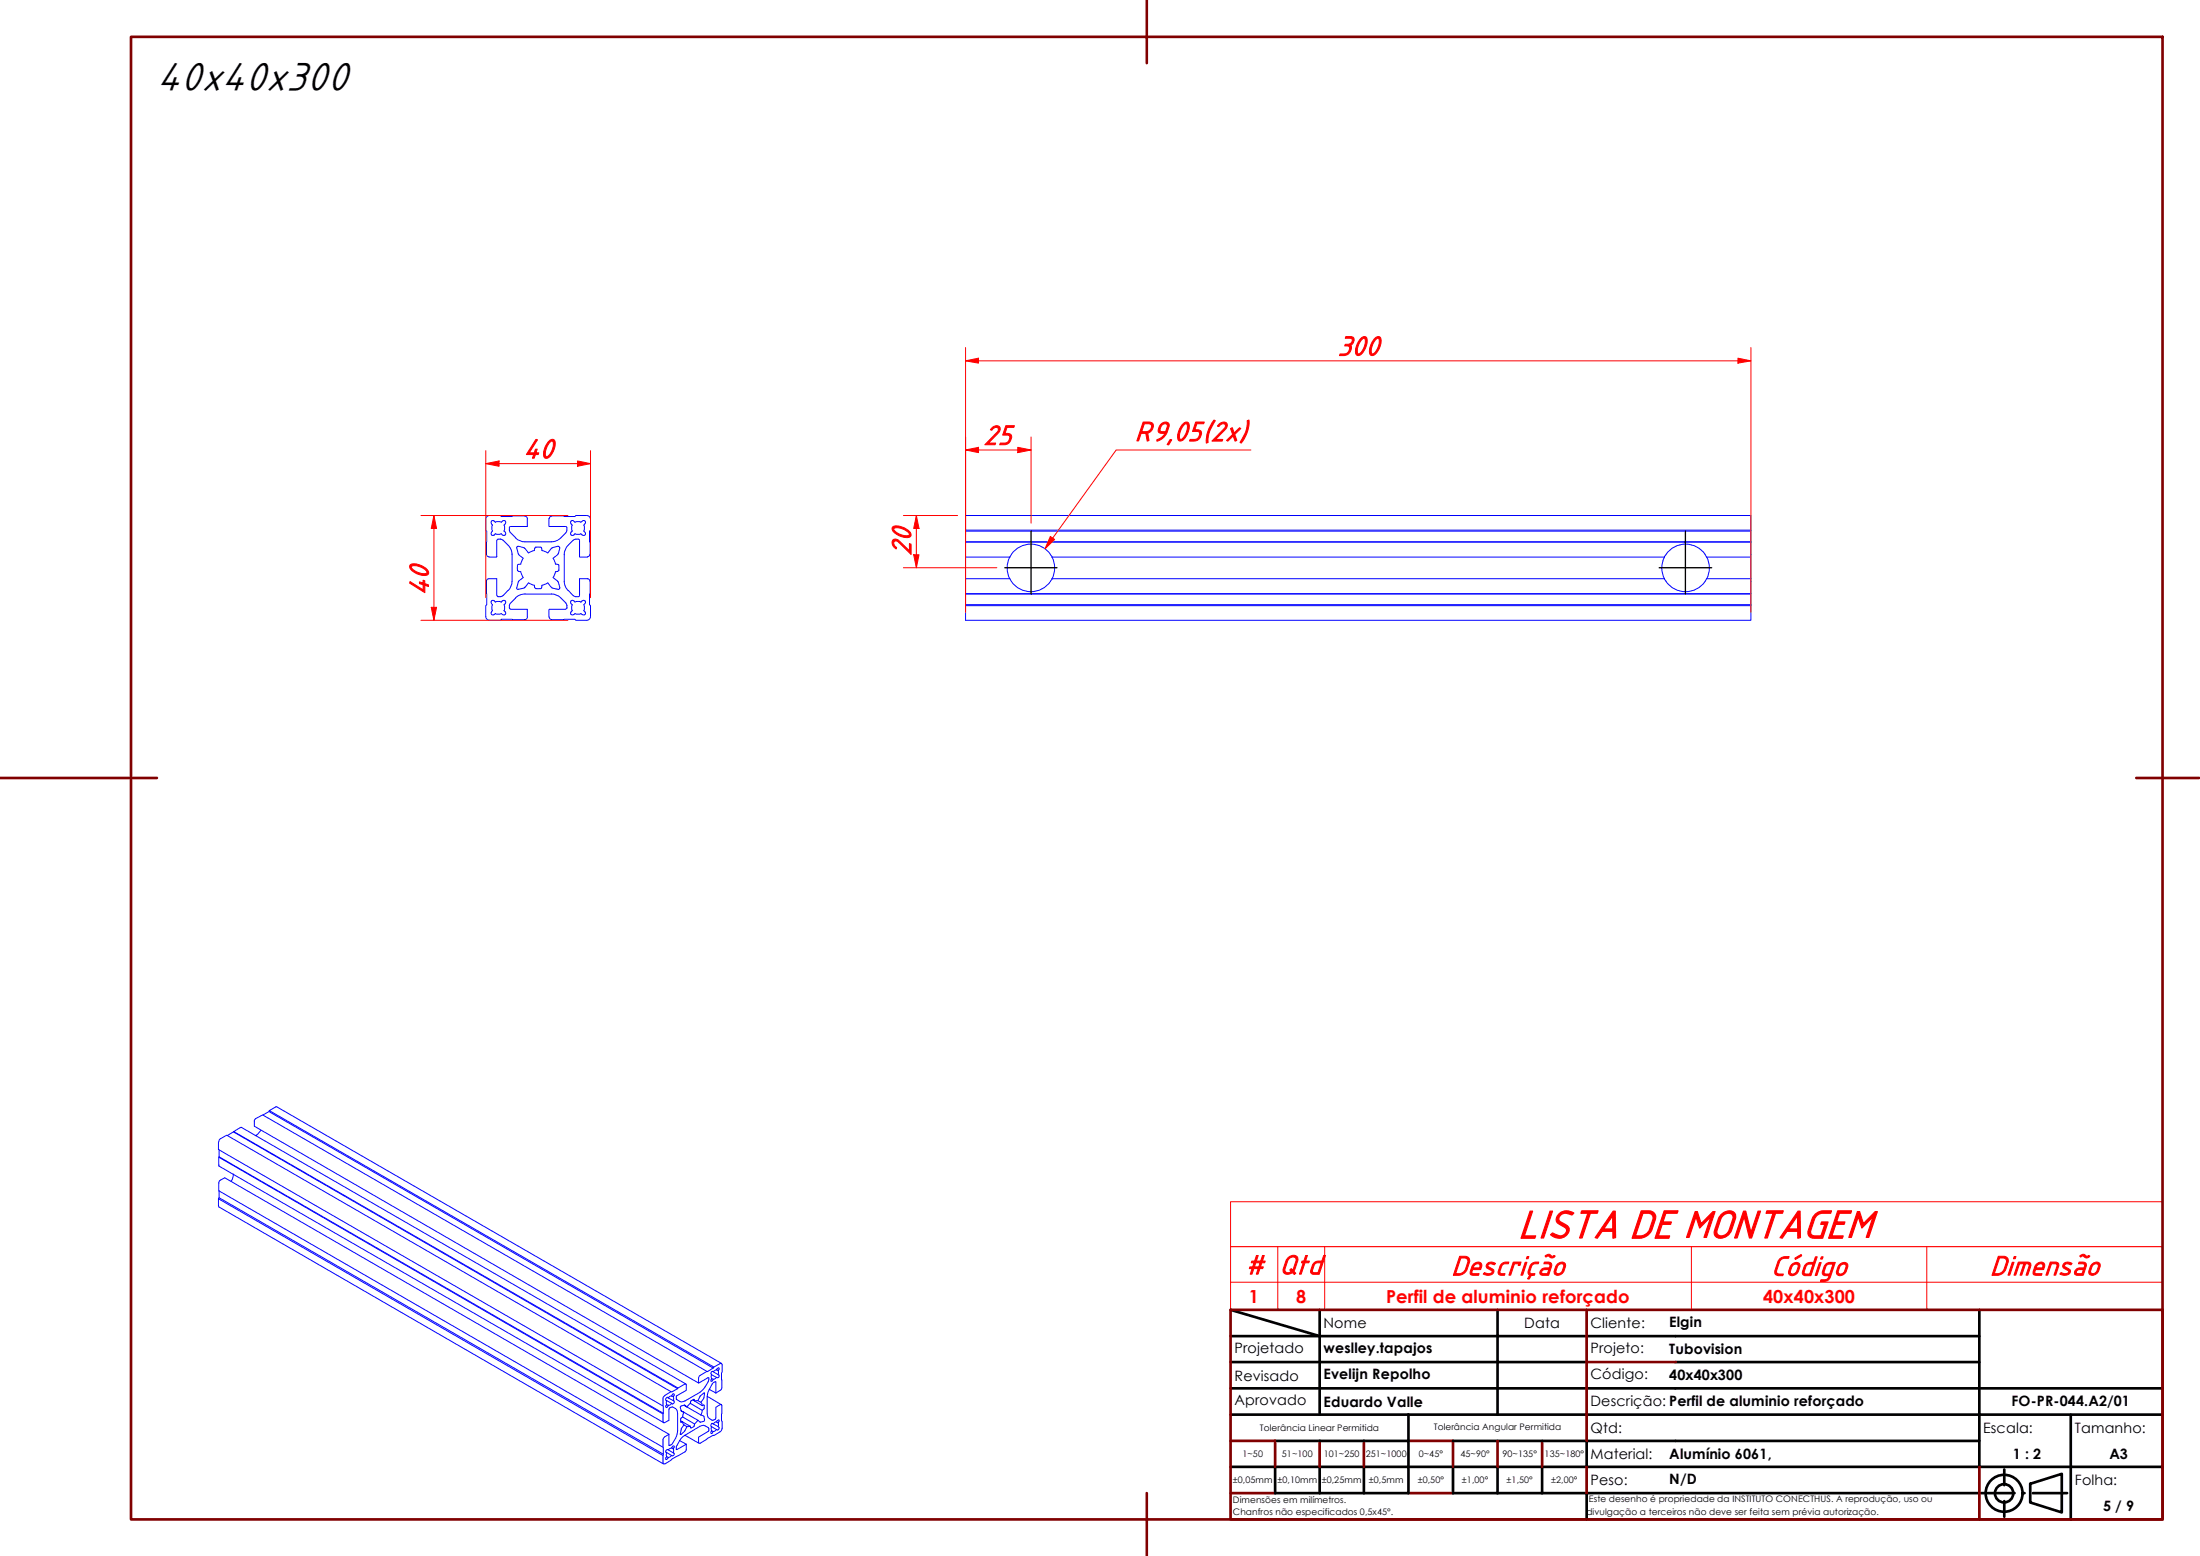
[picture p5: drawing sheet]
<svg xmlns="http://www.w3.org/2000/svg" width="420mm" height="297mm" viewBox="0 0 420 297" stroke-linecap="round" stroke-linejoin="round" font-family="sans-serif">
<!-- layer: Visible ABNT -->
<g fill="none" stroke="#00f" stroke-width=".19">
<path d="M92.8 99.2v2l.2 .2-.1 4.4M93.5 98.4a.73 .73 0 0 0-.7 .7M93.5 98.4h2.1l.2 .2 4.4-.1M93.9 100l.1 .3M94.4 99.5l.2 .2M94.4 99.5a.35 .35 0 0 0-.5 0 .35 .35 0 0 0 0 .5M94.6 99.7l.6-.1 .5 .1M95.9 99.5l-.1 .2M96 99.5a.35 .35 0 0 1 .5 0 .35 .35 0 0 1 0 .5M96.5 100l-.2 .3M100.2 98.5l.3 .1 .2 .4M100.7 99v1.5"/>
<path d="M104.8 99v1.4M105.4 98.5l-.4 .3-.1 .2M109.6 99.5a.35 .35 0 0 0-.5 0 .35 .35 0 0 0 0 .5l.2 .3M109.6 99.5l.2 .2 .6-.1 .6 .1M111.2 99.5l-.3 .2M111.2 99.5a.35 .35 0 0 1 .5 0 .35 .35 0 0 1 0 .5M111.7 100l-.2 .3M112 98.4h-2l-.2 .2-4.5-.1M112 98.4a.73 .73 0 0 1 .8 .7M112.8 99.2v2l-.2 .2 .1 4.4M92.8 117.7a.73 .73 0 0 0 .7 .7M92.9 111l.1 4.4-.2 .2v2.1"/>
<path d="M92.9 105.8l.2 .4 .3 .1M92.9 111l.2-.5h.3h1.5v3.2M93.4 106.3h1.4M93.9 115.2l.2 .3-.2 .5 .2 .6-.2 .2M93.9 101.6a.35 .35 0 0 0 0 .5 .35 .35 0 0 0 .5 0M93.9 116.8a.35 .35 0 0 0 0 .5 .35 .35 0 0 0 .5 0M94 101.4l-.1 .2M94.1 100.2l-.2 .6 .2 .6M94.4 114.7l.2 .2M94.4 114.7a.35 .35 0 0 0-.5 0 .35 .35 0 0 0 0 .5M94.6 101.9l.6 .1 .5-.1M94.6 117.1l.6 .2 .5-.2"/>
<path d="M94.6 114.9l.6-.1 .5 .1M94.6 101.9l-.2 .3M94.6 117.1l-.2 .2M94.9 103.2v3.1M94.9 106.3h-.1M94.9 113.7l.3 .2M95.1 113.9h.5M95.1 102.9h.5M95.2 102.9l-.3 .2M95.5 102.9l.4 .1 1.1 1.1M95.8 114.9l.2-.2a.35 .35 0 0 1 .5 0 .35 .35 0 0 1 0 .5M95.8 101.9l.1 .3"/>
<path d="M96.1 113.7l-.6 .2M96.3 100.2l.1 .6-.1 .6M96.3 101.4l.2 .2M96.5 101.6a.35 .35 0 0 1 0 .5 .35 .35 0 0 1-.5 0M96.5 116.8a.35 .35 0 0 1 0 .5 .35 .35 0 0 1-.5 0l-.2-.2M96.5 115.2l-.2 .3 .1 .5-.1 .6 .2 .2M97 112.7l-.9 1M97.1 104.1l.4 .6 .3 .8v5.5M97.3 116l.2 .3M97.3 101.2l.2 .5M97.5 115.1l-.2 .4v.6M97.5 100.5l-.2 .2v.5"/>
<path d="M97.5 100.5h3.1M97.5 101.7l1 1M97.5 116.3h3.1M97.8 111l-.3 1.1-.4 .6M98.5 102.7l.6 .5 1.1 .2M98.5 114.2l-1 .9M98.7 104.6l.3 1.2M98.8 108.8l.2 .2M98.8 108v.8M98.9 104.3l1.2 .3M99 104.3l-.3 .1v.2M99 111l-.3 1.2v.2l.3 .1"/>
<path d="M99 109.1h.4M99 105.7l.1 .2M99.1 105.9l.8 .6M99.1 111l-.1 .1M99.4 107.7h-.4l-.2 .2M99.5 109.1l.4 1.2M99.9 110.3l-.8 .6M99.9 106.6l-.4 1.1M100.1 104.6l.1 .1M100.1 112.3l-1.2 .2M100.2 112.1l-.1 .1M100.2 113.4l-.7 .1-1 .6"/>
<path d="M100.3 113.4h5.4l.8 .3 .6 .4M100.3 104.7l.6 .8M100.7 116.3h.1M100.7 116.4v1.4l-.2 .4h-4.7l-.2 .2h-2.1M100.9 111.3l-.6 .8M100.9 111.3l1.2 .4M102 111.7l.1 .5M102.1 105.1l-1.2 .5M102.1 104.6l-.1 .5M102.2 112.2l.2 .2M102.3 112.4h.9M102.3 104.5h.9l.2 .1"/>
<path d="M102.4 104.4l-.2 .2M103.4 112.2l-.2 .2M103.4 104.6l.1 .5M103.5 105.1l1.1 .5M103.5 111.7l-.1 .5M104.6 111.3l-1.1 .4M104.6 111.3l.7 .8M104.8 116.4v1.4M104.9 100.5h3.1M104.9 116.3h3.1M104.9 117.8l.1 .3 .4 .2M104.9 100.5h.1"/>
<path d="M104.9 116.3h.1M105.3 104.7l-.7 .8M105.3 112.1l.1 .1M105.3 118.3l4.5-.1 .2 .2h2M105.4 112.3l1.2 .2M105.4 104.6l-.1 .1M105.6 106.6l.5 1.1M105.7 110.3l.8 .6M106.1 109.1l-.5 1.2M106.1 107.7h.5l.1 .2M106.5 111v.1M106.5 105.9l-.8 .6"/>
<path d="M106.5 105.7v.2M106.6 109.1h-.5M106.6 104.3l.2 .1 .1 .2M106.6 104.3l-1.2 .3M106.6 111l.3 1.3M106.7 108v.8M106.7 108.8l-.1 .2M106.9 112.2l-.1 .2-.2 .1M106.9 104.6l-.3 1.2M107.1 102.7l-.6 .5-.8 .2h-5.4M107.1 114.2l1 .9M107.8 111l.1 .7 .6 1"/>
<path d="M108 100.5l.3 .2v.5M108.1 115.1l.1 .4 .1 .6M108.1 101.7l-1 1M108.3 101.2l-.2 .5M108.3 116l-.3 .3M108.5 104.1l-.5 .6-.2 .8v5.5M108.5 112.7l1 1M109 115.2l.3 .3-.1 .5 .1 .6-.3 .2M109.1 116.8a.35 .35 0 0 0 0 .5 .35 .35 0 0 0 .5 0M109.3 101.4l-.2 .2a.35 .35 0 0 0 0 .5 .35 .35 0 0 0 .5 0M109.3 100.2l-.1 .6 .1 .6M109.6 114.7a.35 .35 0 0 0-.5 0 .35 .35 0 0 0 0 .5"/>
<path d="M109.6 114.7l.2 .2 .6-.1 .6 .1M109.8 117.1l-.2 .2M109.8 117.1l.6 .2 .6-.2M110.7 113.7l-.2 .2h-.7l-.3-.2M110.7 103.1l-.3-.2-.8 .1-1.1 1.1M110.7 103.2v3.1M110.7 106.3h.1M110.7 106.3h1.5M110.9 101.9l.3 .3M110.9 117.1l.3 .2M111 101.9l-.6 .1-.6-.1-.2 .3M111.2 114.7l-.3 .2"/>
<path d="M111.2 114.7a.35 .35 0 0 1 .5 0 .35 .35 0 0 1 0 .5M111.5 100.2l.1 .6-.1 .6M111.5 101.4l.2 .2M111.7 115.2l-.2 .3 .1 .5-.1 .6 .2 .2M111.7 101.6a.35 .35 0 0 1 0 .5 .35 .35 0 0 1-.5 0M111.7 116.8a.35 .35 0 0 1 0 .5 .35 .35 0 0 1-.5 0M112.2 110.5l.4 .2v.3M112.2 110.5h-1.5v3.2M112.6 105.8l-.2 .4-.2 .1M112.7 111l-.1 4.4 .2 .2v2.1M112.8 117.7a.73 .73 0 0 1-.8 .7M184.4 106.3v12.1h150v-2.8h-150"/>
<path d="M184.4 103.4l150 .1M184.4 101.4h150v2M184.4 101.2h150v.2M184.4 115.4h150v.2M184.4 113.4h150v2M184.4 113.3l150 .1M184.4 110.5h8.4M192.8 106.3a4.5 4.5 0 0 0 0 4.2M192.8 110.5l.4 .5M192.8 106.3h-8.4v-2.8h150v2.8h-8.5M193.1 111a4.5 4.5 0 0 0 7.5 0M193.1 105.8a4.5 4.5 0 0 1 7.5 0"/>
<path d="M193.2 105.8l-.4 .5M200.6 105.8l.3 .5M200.9 110.5l-.3 .5M200.9 110.5h117M200.9 106.3h117M200.9 106.3a4.5 4.5 0 0 1 0 4.2M317.9 106.3a4.5 4.5 0 0 0 0 4.2M317.9 110.5l.3 .5M318.2 105.8a4.5 4.5 0 0 1 7.4 0M318.2 105.8l-.3 .5M325.6 105.8l.3 .5M325.9 110.5a4.5 4.5 0 0 1-7.7 .5"/>
<path d="M325.9 110.5h8.5M325.9 106.3a4.5 4.5 0 0 1 0 4.2M334.4 101.2v-2.8h-150v5.1M334.4 106.3v7M41.8 219.5v1.3l84.9 49M44.6 216.1l-1.2 .7M44.6 216l84.8 49.1M48.8 216.8h.1M49.8 215.8l-1 1M51.4 212.2l-1.2 .6M51.4 212v.2l84.8 49M41.7 228.8v1.4l.1 .2 84.9 49"/>
<path d="M41.8 220.9v1.7l84.9 49M41.8 220.8l84.8 49.1M41.8 227.3v1.3l84.9 49M41.8 228.6l-.1 .2 84.9 49.1M44.6 224.1l-.2 1-.3 .4M127.3 268.1l-.2 .4 .2 .2 .3-.4M127.3 267.4v.7M127.3 278.1l-.2 .3 .1 .2 .4-.4M127.3 277.3v.8M127.3 277.3l1 .6M127.3 278.1l.3 .1M127.3 267.4l1 .5"/>
<path d="M127.3 268.1l.3 .2M127.6 266.9a.3 .3 0 0 0-.4 0 .3 .3 0 0 0 .1 .5M127.6 276.8l-.2-.1-.2 .2-.1 .3 .2 .1M127.6 276.8l1 .6M127.6 266.9l1 .5M127.8 273.8l-84.9-49-1 .6-.1 .4v1.5l84.8 49M128.1 265.7l-84.8-49-1.5 1-.1 1.7 84.9 49M128.3 267.9l-.2 .2-.5 .2M128.3 266.5l-.5 .1-.2 .3M128.3 266.5l.3-.4 .2 .1-.2 .4M128.3 277.9l-.7 .3M128.3 276.4l-.7 .4"/>
<path d="M128.3 276.4l.2-.3 .2-.1 .1 .2-.2 .4M128.3 276.4l.3 .2M128.3 266.5l.3 .1M128.6 267.4a.3 .3 0 0 1 .1 .4 .3 .3 0 0 1-.4 .1M128.6 266.6v.8M128.6 276.6v.8M128.6 277.4l.2 .1-.1 .2-.2 .2h-.2M129.8 275l1.3 .7M130.4 270.5l.2-.9 2.7 1.5M130.4 270.5l-.4 .4v.5h.4l-.4-.2M130.4 270.5l2.3 1.3-.2 .5-.6 .3-.1-.3M130.6 268.3l.6 .3-.5-.4-.7 .3-.1 .2 .2 .7 .5 .2-.6-.3"/>
<path d="M130.6 272l-.2-.6 1.4 .9M130.6 272l.6 .3a2.01 2.01 0 0 1-1.3 1.5 2.75 2.75 0 0 1 .7-1.8zM130.8 274l-1 1M130.8 274l2.7 1.5M131 264.2l-84.8-48.9-.2-.1-1.4 .8 84.9 49M131.8 267.9l-.6 .7 2.7 1.5M131.8 272.3h-.6M131.8 267.9l2.3 1.3 .4-.4v-.5h-.4M132.3 267.3l.4 .1-.1-.3-.6 .3-.2 .5M133.3 267.4h-.6l1.4 .9M133.3 271.1l-.6 .7M133.7 266.5l.9-.6a2.1 2.1 0 0 1-.7 1.8l-.6-.3z"/>
<path d="M133.9 267.7l.2 .6M133.9 270.1l.5 .3 .1 .9-.8 .2-.4-.4M134.1 269.2l-.2 .9M135 261.8l-84.8-49-1.4 .7-.2 .4v1.1l84.8 49M135.1 266.6v3.3a1.18 1.18 0 0 0 1.2 1.2l.4-.4v-2l1-.6 .2 .2-.1 3h.1v1.4l-.1 .3-1.5 1.1-.1-.1-2.7 1.5-.1-.2v-.9l1.8-1.1a.49 .49 0 0 0 .1-.8 1.21 1.21 0 0 0-1.6-.2l-2.9 1.7M135.1 266.6l2.6 1.5M135.4 265.2l1.3 .7M135.9 263.1l-.1 .6 .4-.4M135.9 262.4v.7M135.9 273.1l-.1 .6 .4-.4M135.9 272.3v.8M135.9 272.3l.9 .6"/>
<path d="M135.9 273.1l.3 .2M135.9 262.4l.9 .5M135.9 263.1l.3 .2M136.2 261.9a.33 .33 0 0 0-.4 .1 .33 .33 0 0 0 .1 .4M136.2 271.8h-.3l-.1 .3 .1 .2M136.2 271.8l1 .5M136.2 261.9l1 .5M136.7 265.9v-2.1l-.4 .1a5.6 5.6 0 0 0-1.2 2.7M136.7 265.9l1-.6 .2-.3-.1-2.9 .1-.2v-1.4l-.1-.2-1.5 .7-.1 .2-2.7 1.5-.1 1.3 1.8-1 .2 .1a3.3 3.3 0 0 1-1.4 2.4l-3.2 1.9a1.23 1.23 0 0 1-1.6-.3v-.6l1.9-1.1v-1.1l-.3-.1-2.5 1.5h-.2l-1.4 1v4.9h.1l1-.5v-2.1l.1-.2 .4-.2a1.21 1.21 0 0 1 1.1 1.3v3.3a4.4 4.4 0 0 1-1.3 2.6l-.3 .1v-2.1l-.9 .5-.3 .5 .1 4.6h.3l3.9-2.4 .2-.2v-1.1l-1.9 1v-.6l.6-1.1M136.8 261.5l.5-.4 .1 .3-.2 .3M136.8 262.9l-.6 .4M136.8 261.5l-.6 .4"/>
<path d="M136.8 271.4l.2-.2 .3-.1 .1 .2-.2 .3M136.8 272.9l-.6 .4M136.8 271.4h-.1l-.5 .4M136.8 271.4l.4 .2M136.8 261.5l.4 .2M137.2 261.7v.7M137.2 262.4l.2 .2-.1 .3-.2 .1-.3-.1M137.2 271.6v.7M137.2 272.3a.33 .33 0 0 1 .1 .5 .33 .33 0 0 1-.5 .1M137.8 260.3l-84.9-49h-.1l-1.4 .7 84.9 49"/>
</g>
<path d="M244 238v12M253 238v12M323 238v12M368 238v12M413 238v-8.6h-178v20.6h178v-5.2h-178" fill="none" stroke="#f00" stroke-width=".19"/>
<path d="M235 238h178v6.8" fill="none" stroke="#f00" stroke-width=".22"/>
<!-- layer: Borda A3/A4 (ABNT) -->
<g fill="none" stroke="#800000" stroke-width=".51">
<path d="M25 7h388v283.1h-388zM219 0v12.1M0 148.5h30M408 148.5h12M235 250h178v40.1h-178zM303 250v25.1M235 275.1h8.5v4.9M252 275.1v4.9M260.5 275.1v4.9M269 275.1h8.5v4.9M286 275.1v4.9M294.5 275.1v4.9"/>
<path d="M303 260h17M219 285v12M235 285h8.5M269 285h8.5M303 280v5M378 280v10.1"/>
</g>
<g fill="none" stroke="#000" stroke-width=".51">
<path d="M235 255.1h143M235 250l17 5.1M252 250v20.1M286 250v10M378 250v30M235 260h51M235 265h178M235 270.1h178M243.5 275.1h25.5M269 270.1v14.9h-25.5v-5M277.5 275.1h25.5M286 260h17"/>
<path d="M286 260v10.1M303 275.1h75M303 275.1v4.9M320 260h58M395.5 270.1v20M235 280h178M252 280v5M260.5 280v5M277.5 280v5h100.5M286 280v5M294.5 280v5M303 285v5.1"/>
<path d="M378.3 285h6.4M382.8 280.5v3M382.8 286.6v2.9M386.3 285h.4M387.7 283.3l6.1-1.9v7.3l-6.1-1.9zM388.2 285h6.6"/>
<circle cx="382.7" cy="285.1" r="3.5"/>
<circle cx="382.7" cy="285.1" r="1.75"/>
</g>
<path d="M82.9 115.9v2.5" fill="none" stroke="#f00" stroke-width=".19"/>
<path d="M82.4 115.9h1l-.5 2.5z" fill="#f00"/>
<path d="M82.9 98.4v2.5M82.4 115.9h1l-.5 2.5z" fill="none" stroke="#f00" stroke-width=".19"/>
<path d="M82.9 98.4l.5 2.5h-1z" fill="#f00"/>
<path d="M80.4 98.4h28.1M82.9 98.4l.5 2.5h-1zM92.8 88.5h2.5M80.4 118.4h28.1M82.9 100.9v15" fill="none" stroke="#f00" stroke-width=".19"/>
<path d="M92.8 88.5l2.5-.5v1z" fill="#f00"/>
<path d="M92.8 88.5l2.5-.5v1zM110.3 88.5h2.5" fill="none" stroke="#f00" stroke-width=".19"/>
<path d="M110.3 88l2.5 .5-2.5 .5z" fill="#f00"/>
<path d="M184.4 68.9h2.5M92.8 86v28.1M95.3 88.5h15M110.3 88l2.5 .5-2.5 .5zM112.8 86v28.1" fill="none" stroke="#f00" stroke-width=".19"/>
<path d="M184.4 68.9l2.5-.5v.9z" fill="#f00"/>
<path d="M184.4 68.9l2.5-.5v.9zM331.9 68.9h2.5" fill="none" stroke="#f00" stroke-width=".19"/>
<path d="M331.9 68.4l2.5 .5-2.5 .4z" fill="#f00"/>
<path d="M184.4 66.3v50.6M186.9 68.9h145M331.9 68.4l2.5 .5-2.5 .4zM334.4 66.3v50.6M175 105.9v2.5" fill="none" stroke="#f00" stroke-width=".19"/>
<!-- layer: Marca de centro (ISO) -->
<path d="M191.9 108.4h10M196.9 101.4v12M316.9 108.4h10M321.9 101.4v12" fill="none" stroke="#000" stroke-width=".25"/>
<path d="M174.5 105.9h1l-.5 2.5z" fill="#f00"/>
<path d="M175 98.4v2.5M174.5 105.9h1l-.5 2.5z" fill="none" stroke="#f00" stroke-width=".19"/>
<path d="M175 98.4l.5 2.5h-1z" fill="#f00"/>
<path d="M172.5 98.4h10.4M175 98.4l.5 2.5h-1zM194.4 85.9h2.5M172.5 108.4h17.9M175 100.9v5" fill="none" stroke="#f00" stroke-width=".19"/>
<path d="M194.4 85.4l2.5 .5-2.5 .5z" fill="#f00"/>
<path d="M184.4 85.9h2.5M194.4 85.4l2.5 .5-2.5 .5z" fill="none" stroke="#f00" stroke-width=".19"/>
<path d="M184.4 85.9l2.5-.5v1z" fill="#f00"/>
<path d="M184.4 85.9l2.5-.5v1zM184.4 83.4v18.6M186.9 85.9h7.5M196.9 83.4v16.5M201 102.7l-1.4 2.1" fill="none" stroke="#f00" stroke-width=".19"/>
<path d="M200.6 102.4l.8 .6-1.8 1.8z" fill="#f00"/>
<path d="M238.9 85.9h-25.7l-12.2 16.8M200.6 102.4l.8 .6-1.8 1.8z" fill="none" stroke="#f00" stroke-width=".19"/>
<text font-size="8.2" x="30" y="17.2">40x40x300</text>
<text font-size="8.1" fill="#f00" x="289.9" y="236.3">LISTA DE MONTAGEM</text>
<g font-size="5.6" fill="#f00">
<text x="255.4" y="67.8">300</text>
<text x="99.9" y="87.4">40</text>
<text x="187.8" y="84.8">25</text>
<text x="216.7" y="84.1">R9,05(2x)</text>
<text x="173.9" y="106.1" transform="rotate(-90 173.9 106.1)">20</text>
<text x="81.8" y="113.7" transform="rotate(-90 81.8 113.7)">40</text>
<text x="237.8" y="243.2">#</text>
<text x="244.3" y="243.2">Qtd</text>
<text x="277.2" y="243.4">Descrição</text>
<text x="338.3" y="243.4">Código</text>
<text x="380" y="243.4">Dimensão</text>
</g>
<g font-size="3.4" fill="#f00">
<text x="238.5" y="248.7">1</text>
<text x="247.5" y="248.7">8</text>
<text x="264.7" y="248.7">Perfil de aluminio reforçado</text>
<text x="336.7" y="248.7">40x40x300</text>
</g>
<g font-size="2.7">
<text x="252.8" y="253.5">Nome</text>
<text x="291.1" y="253.5">Data</text>
<text x="303.8" y="253.5">Cliente:</text>
<text x="318.8" y="253.3">Elgin</text>
<text x="235.8" y="258.3">Projetado</text>
<text x="235.8" y="263.6">Revisado</text>
<text x="252.8" y="258.3">weslley.tapajos</text>
<text x="252.8" y="263.3">Evelijn Repolho</text>
<text x="303.8" y="263.3">Código:</text>
<text x="303.8" y="258.3">Projeto:</text>
<text x="318.8" y="263.5">40x40x300</text>
<text x="318.8" y="258.6">Tubovision</text>
<text x="235.8" y="268.3">Aprovado</text>
<text x="252.8" y="268.5">Eduardo Valle</text>
<text x="303.8" y="268.3">Descrição: Perfil de aluminio reforçado</text>
<text x="384.2" y="268.4">FO-PR-044.A2/01</text>
<text x="303.8" y="273.5">Qtd:</text>
<text x="378.8" y="273.5">Escala:</text>
<text x="396.2" y="273.5">Tamanho:</text>
<text x="303.8" y="278.6">Material:</text>
<text x="318.8" y="278.5">Alumínio 6061,</text>
<text x="384.4" y="278.6">1 : 2</text>
<text x="402.8" y="278.6">A3</text>
<text x="303.8" y="283.5">Peso:</text>
<text x="318.8" y="283.4">N/D</text>
<text x="396.2" y="283.6">Folha:</text>
<text x="401.6" y="288.4">5 / 9</text>
</g>
<g font-size="1.7">
<text x="240.6" y="273.2">Tolerância Linear Permitida</text>
<text x="273.8" y="273">Tolerância Angular Permitida</text>
<text x="237.3" y="278.2">1~50</text>
<text x="244.8" y="278.2">51~100</text>
<text x="252.9" y="278.2">101~250</text>
<text x="260.9" y="278.2">251~1000</text>
<text x="271" y="278.2">0~45°</text>
<text x="279" y="278.2">45~90°</text>
<text x="287" y="278.2">90~135°</text>
<text x="295" y="278.2">135~180°</text>
<text x="235.5" y="286.9">Dimensões em milímetros.</text>
<text x="235.5" y="283.1">±0,05mm</text>
<text x="244" y="283.1">±0,10mm</text>
<text x="252.5" y="283.1">±0,25mm</text>
<text x="261.4" y="283.1">±0,5mm</text>
<text x="270.8" y="283.1">±0,50°</text>
<text x="279.2" y="283.1">±1,00°</text>
<text x="287.7" y="283.1">±1,50°</text>
<text x="296.2" y="283.1">±2,00°</text>
<text x="303.5" y="286.8">Este desenho é propriedade da INSTITUTO CONECTHUS. A reprodução, uso ou</text>
<text x="235.5" y="289.2">Chanfros não especificados 0,5x45°.</text>
<text x="303" y="289.2">divulgação a terceiros não deve ser feita sem prévia autorização.</text>
</g>
</svg>
